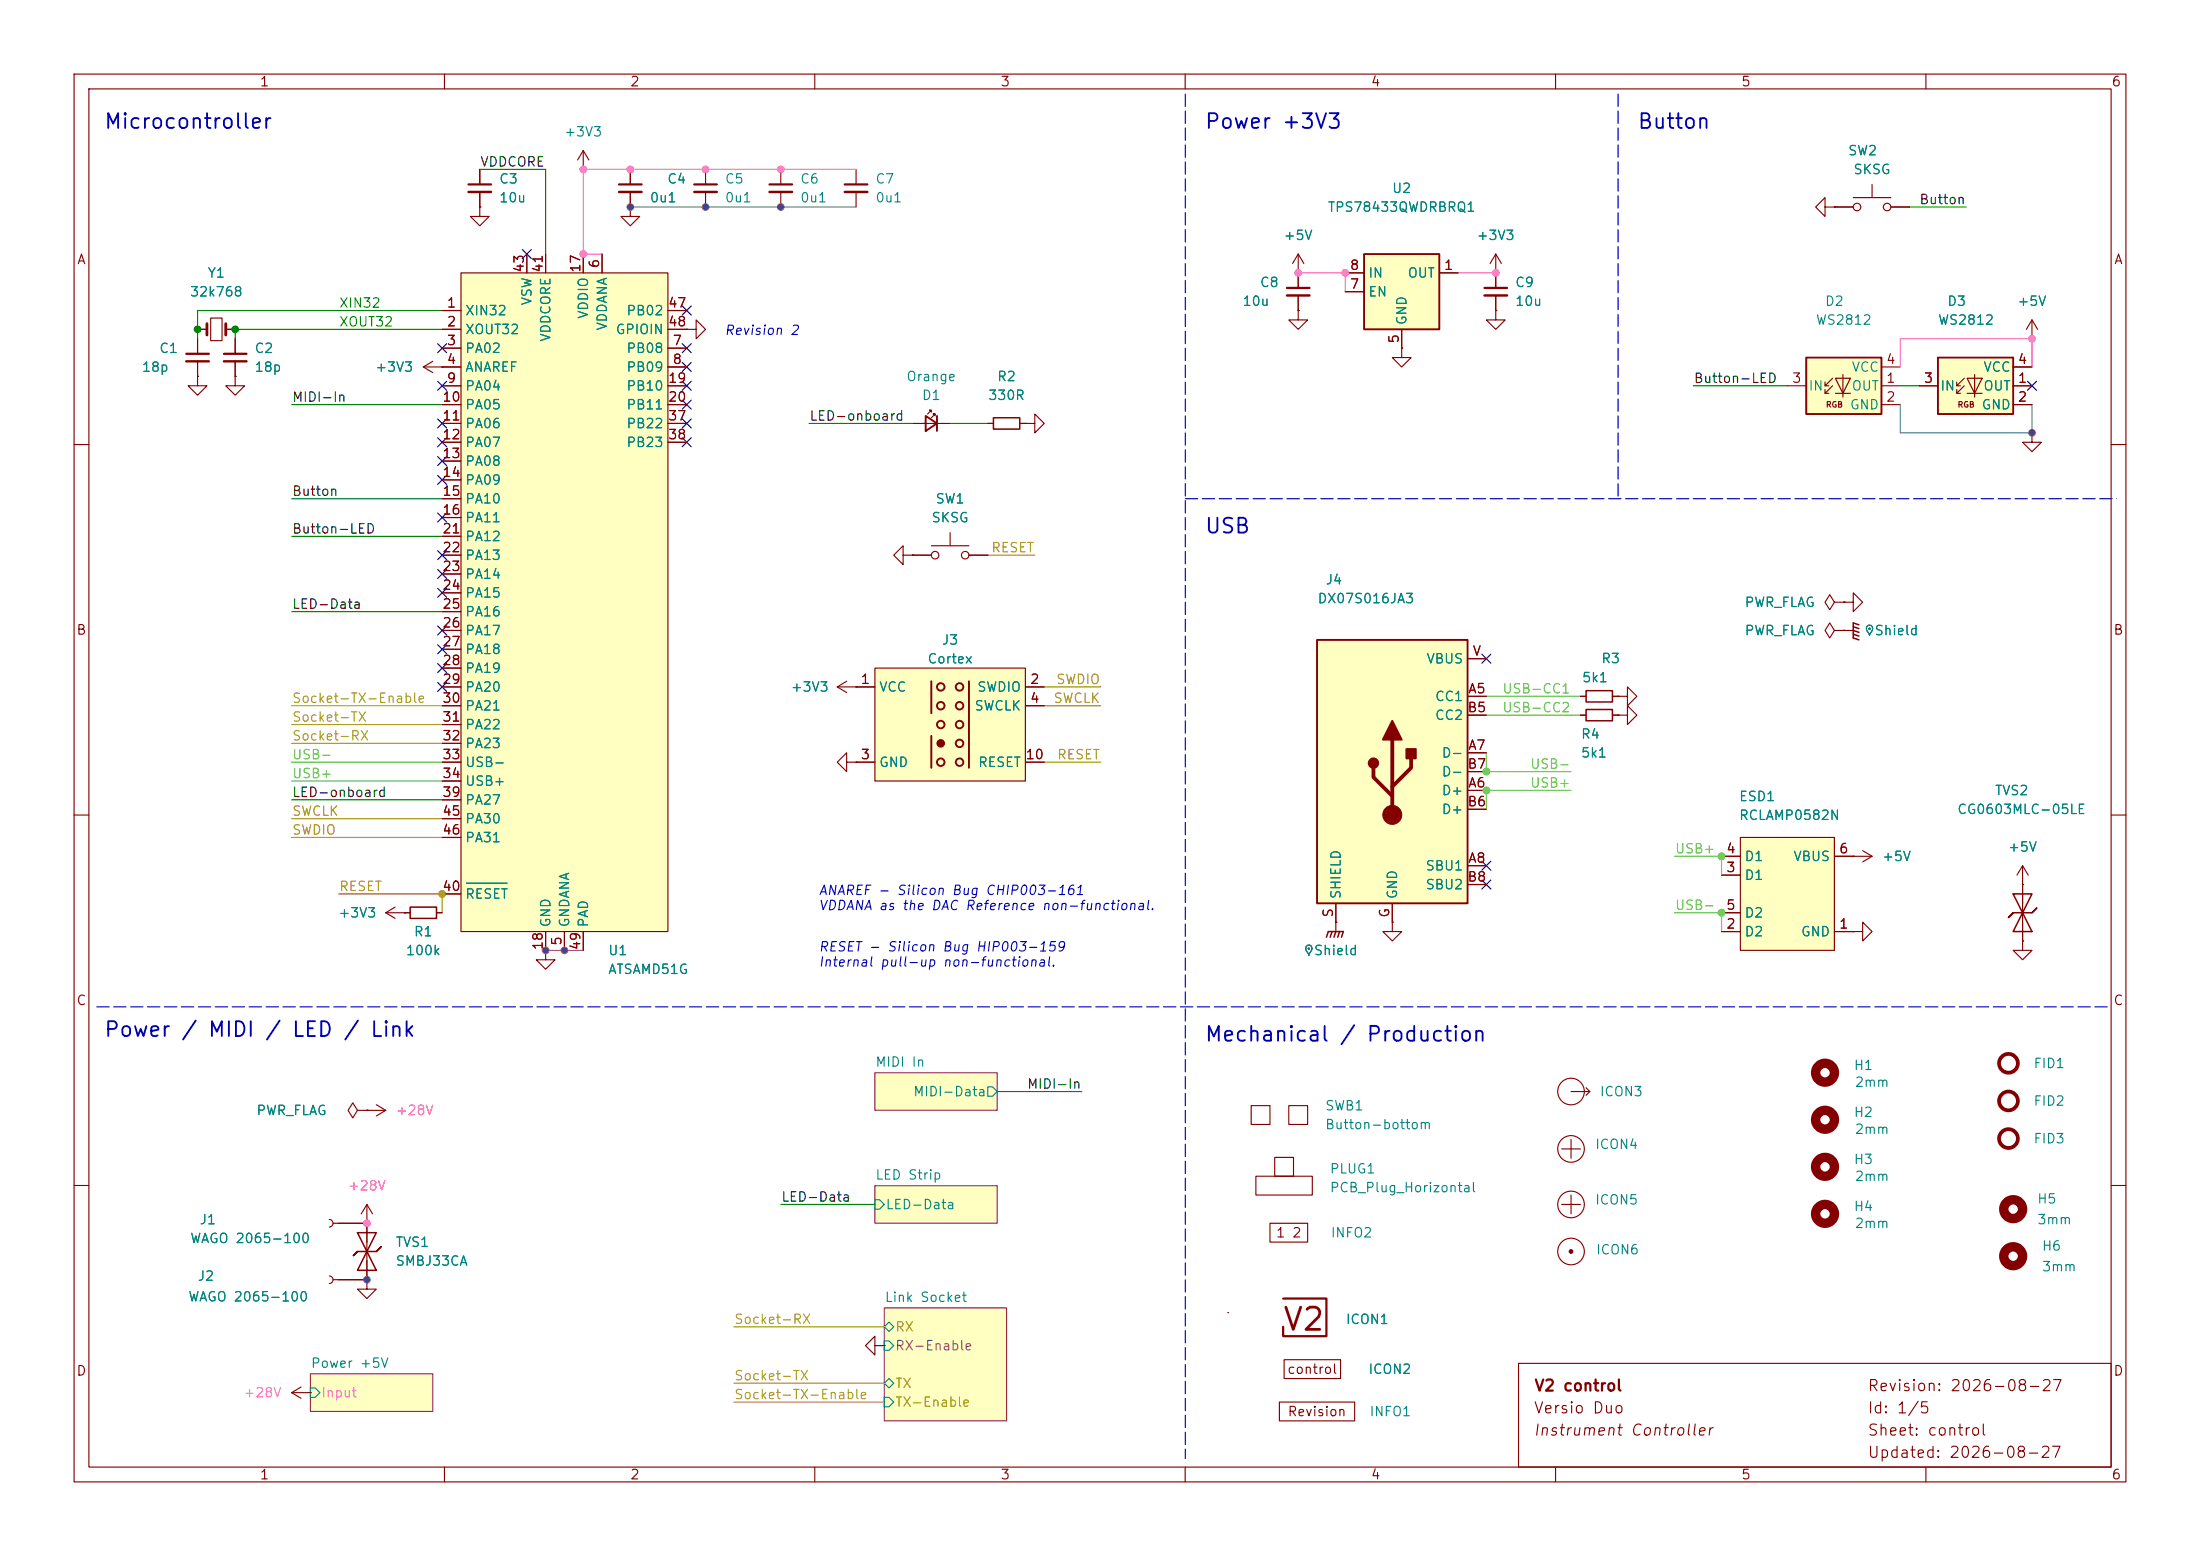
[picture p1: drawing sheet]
<svg xmlns="http://www.w3.org/2000/svg" width="297mm" height="210mm" viewBox="0 0 297 210" stroke-linecap="round" stroke-linejoin="round" font-family="sans-serif">
<g fill="none" stroke="#840000" stroke-width=".15">
<path d="M10 10h277v190h-277zM12 12h273v186h-273zM60 10v2M110 10v2M160 10v2M210 10v2M260 10v2M64.8 27.9v1.3h1.2l-1.2 1.3-1.3-1.3h1.3M64.8 27.9h.1M10 60h2M121.9 74.9v-1.2l-1.3 1.2 1.3 1.3v-1.3h1.3M123.2 74.9h.1"/>
<path d="M285 60h2M113 92.7l1.3 .8M113 92.7h2.6M114.3 91.9l-1.3 .8M115.6 92.7h.1M248.9 85.1h.1M248.9 85.1h1.3M10 110h2M250.2 115.6h.1M250.2 115.6h2.5M251.5 114.8l1.2 .8M252.7 115.6l-1.2 .7"/>
<path d="M285 110h2M250.2 125.7h1.3v-1.2l1.2 1.2-1.2 1.3v-1.3M250.2 125.7h.1M10 160h2M285 160h2M60 198v2M110 198v2M160 198v2M205 184h80v14h-80zM210 198v2M260 198v2"/>
</g>
<g fill="#ffffc2" stroke="#ffffc2" stroke-width=".14">
<path d="M41.9 185.4h16.5v5.1h-16.5z"/>
<path d="M119.4 176.5h16.5v15.3h-16.5z"/>
<path d="M118.1 160h16.5v5.1h-16.5z"/>
<path d="M118.1 144.8h16.5v5.1h-16.5z"/>
</g>
<path d="M118.1 144.8h16.5v5.1h-16.5zM118.1 160h16.5v5.1h-16.5zM119.4 176.5h16.5v15.3h-16.5zM41.9 185.4h16.5v5.1h-16.5z" fill="none" stroke="#840084" stroke-width=".15"/>
<path d="M133.3 146.7h.7l.6 .6-.6 .7h-.7zM118.1 161.9h.6l.7 .7-.7 .6h-.6zM119.4 179.1l.6-.7 .6 .7-.6 .6zM41.9 187.3h.6l.7 .7-.7 .6h-.6zM119.4 186.7l.6-.6 .6 .6-.6 .6zM119.4 181h.6l.6 .6-.6 .6h-.6zM119.4 188.6h.6l.6 .6-.6 .7h-.6z" fill="none" stroke="#008484" stroke-width=".15"/>
<path d="M252.1 84.5a.49 .49 0 0 1 .7 .1 .49 .49 0 0 1-.2 .7l-.2 .5-.2-.4a.64 .64 0 0 1-.1-.9z" fill="none" stroke="#840000" stroke-width=".14"/>
<circle cx="252.4" cy="84.9" r=".09" fill="#840000" stroke="#840000" stroke-width=".14"/>
<path d="M250.2 85.6l.8 .3M250.2 85.1l.8 .2M250.2 84.6l.8 .2M251 84.3l-.8-.2v2l.8 .3" fill="none" stroke="#840000" stroke-width=".2"/>
<path d="M252.1 84.5a.49 .49 0 0 1 .7 .1 .49 .49 0 0 1-.2 .7l-.2 .5-.2-.4a.64 .64 0 0 1-.1-.9z" fill="none" stroke="#008484" stroke-width=".14"/>
<circle cx="252.4" cy="84.9" r=".09" fill="#008484" stroke="#008484" stroke-width=".14"/>
<path d="M234.9 113h12.7v15.3h-12.7z" fill="#ffffc2"/>
<path d="M232.4 118.1h2.5M232.4 115.6h2.5M234.9 113h12.7v15.3h-12.7zM247.6 115.6h2.6M232.4 125.7h2.5M232.4 123.2h2.5M247.6 125.7h2.6" fill="none" stroke="#840000" stroke-width=".15"/>
<path d="M177.8 86.4h20.3v35.5h-20.3z" fill="#ffffc2"/>
<path d="M177.8 86.4h20.3v35.5h-20.3z" fill="none" stroke="#840000" stroke-width=".25"/>
<g fill="#840000" stroke="#840000" stroke-width=".25">
<path d="M188 97.3l1.2 2.5h-2.5z"/>
<path d="M189.9 101.1h1.2v1.3h-1.2z"/>
<circle cx="185.4" cy="103" r=".63"/>
</g>
<path d="M188 99.8v10.2M185.4 103.6v1.3l2.6 2.5M190.5 102.4v1.2l-2.5 2.6" fill="none" stroke="#840000" stroke-width=".51"/>
<circle cx="188" cy="110" r="1.27" fill="#840000" stroke="#840000" stroke-width=".15"/>
<g fill="none" stroke="#840000" stroke-width=".15">
<path d="M26.7 50.8v1.3h1.2l-1.2 1.2-1.3-1.2h1.3M26.7 50.8h.1M31.7 50.8v1.3h1.3l-1.3 1.2-1.2-1.2h1.2M31.7 50.8h.1M31.7 45.7v2.1M31.7 48.8v2M57.1 49.5l1.3 .8M57.1 49.5h2.6M58.4 48.8l-1.3 .7M59.7 49.5h.1M198.1 94h2.6M198.1 96.5h2.6"/>
<path d="M198.1 88.9h2.6M114.3 102.9v-1.3l-1.3 1.3 1.3 1.2v-1.2h1.3M115.6 102.9h.1M198.1 106.7h2.6M198.1 101.6h2.6M198.1 116.8h2.6M198.1 109.2h2.6M198.1 104.1h2.6M198.1 119.4h2.6M180.3 121.9v2.6M188 124.5v1.2h1.2l-1.2 1.3-1.3-1.3h1.3M188 124.5h.1"/>
<path d="M188 121.9v2.6M165.7 177.2h.1M171.4 165.1h5.1v2.5h-5.1zM118.1 181.6v-1.3l-1.3 1.3 1.3 1.3v-1.3h1.3M119.4 181.6h.1M173.4 183.5h7.6v2.6h-7.6z"/>
</g>
<path d="M30.2 47.8h3.1M173.2 175.3h5.9v5h-5.9v-1.2" fill="none" stroke="#840000" stroke-width=".3"/>
<path d="M30.2 48.8h3.1" fill="none" stroke="#840000" stroke-width=".33"/>
<path d="M118.1 90.2h20.3v15.2h-20.3z" fill="#ffffc2"/>
<g fill="none" stroke="#840000" stroke-width=".25">
<path d="M125.7 91.9v4.4M125.7 99.3v4.3M130.8 91.9v11.7"/>
<circle cx="127" cy="92.7" r=".51"/>
<circle cx="127" cy="97.8" r=".51"/>
<circle cx="127" cy="95.3" r=".51"/>
<circle cx="129.5" cy="92.7" r=".51"/>
<circle cx="129.5" cy="95.3" r=".51"/>
<circle cx="129.5" cy="97.8" r=".51"/>
<circle cx="127" cy="102.9" r=".51"/>
<circle cx="129.5" cy="102.9" r=".51"/>
<circle cx="129.5" cy="100.3" r=".51"/>
</g>
<g fill="#840000" stroke="#840000" stroke-width=".14">
<circle cx="127" cy="100.3" r=".51"/>
<circle cx="212.1" cy="168.9" r=".25"/>
<circle cx="176.7" cy="128" r=".09"/>
</g>
<g fill="none" stroke="#840000" stroke-width=".15">
<path d="M85.1 27.9v1.3h1.3l-1.3 1.3-1.3-1.3h1.3M85.1 27.9h.1M85.1 22.9v2M85.1 25.9v2M95.2 22.9v2M95.2 25.9v2M92.7 44.5h1.3v-1.3l1.2 1.3-1.2 1.2v-1.2M92.7 44.5h.1M115.6 92.7h2.5M118.1 90.2h20.3v15.2h-20.3zM138.4 92.7h2.6M138.4 95.3h2.6"/>
<path d="M213.4 96.5h.7M213.4 94h.7M217.7 96.5h.7M217.7 94h.7M218.4 96.5h1.3v-1.2l1.3 1.2-1.3 1.3v-1.3M218.4 96.5h.1M218.4 94h1.3v-1.3l1.3 1.3-1.3 1.3v-1.3M218.4 94h.1M247.6 81.3l-.6-1-.6 1 .6 1 .6-1h1.3M247.6 85.1l-.6-1-.6 1 .6 1 .6-1h1.3M248.9 81.3h1.3v-1.3l1.3 1.3-1.3 1.3v-1.3M248.9 81.3h.1"/>
<path d="M248.9 85.1h.1M115.6 102.9h2.5M138.4 102.9h2.6M273 119.4h.1M273 116.8l-.7 1.3M273 116.8l.8 1.3M273 116.8v10.2M52.1 123.2l1.2 .8M52.1 123.2h3.3M53.3 122.4l-1.2 .8M54.6 123.2h.1M58.9 123.2h.8"/>
<path d="M180.3 124.5h.1M180.3 124.5v1.2M273 127v1.3h1.3l-1.3 1.2-1.2-1.2h1.2M273 127h.1M168.9 149.2h2.5v2.6h-2.5zM169.5 158.8h7.7v2.5h-7.7zM172.1 156.2h2.5v2.6h-2.5zM174 149.2h2.5v2.6h-2.5zM210.8 155.1h2.6M212.1 153.8v2.5M212.1 147.3h2.5M214.1 146.8l.5 .5-.5 .5"/>
<path d="M210.8 162.6h2.6M212.1 161.3v2.5"/>
<circle cx="212.1" cy="155.1" r="1.8"/>
<circle cx="212.1" cy="147.3" r="1.8"/>
<circle cx="212.1" cy="162.6" r="1.8"/>
<circle cx="212.1" cy="168.9" r="1.8"/>
</g>
<path d="M214.1 95.8h3.6v1.5h-3.6zM214.1 93.2h3.6v1.5h-3.6zM55.4 122.4h3.5v1.6h-3.5zM179.1 126.5l.2-.8h2.1l-.3 .8M179.8 125.7l-.2 .8M180.3 125.7l-.2 .8M180.8 125.7l-.2 .8M271.8 123.2l-.7 .6 .7-.6h2.5l.7-.6-.7 .6M271.8 120.7h2.5l-1.3 2.5zM273 123.2l1.3 2.5h-2.5z" fill="none" stroke="#840000" stroke-width=".2"/>
<g fill="none" stroke="#840000" stroke-width="1.3">
<circle cx="246.4" cy="157.5" r="1.27"/>
<circle cx="246.4" cy="144.8" r="1.27"/>
<circle cx="246.4" cy="151.1" r="1.27"/>
<circle cx="246.4" cy="163.8" r="1.27"/>
<circle cx="271.8" cy="169.5" r="1.27"/>
<circle cx="271.8" cy="163.2" r="1.27"/>
</g>
<g fill="none" stroke="#840000" stroke-width=".51">
<circle cx="271.1" cy="153.7" r="1.27"/>
<circle cx="271.1" cy="143.5" r="1.27"/>
<circle cx="271.1" cy="148.6" r="1.27"/>
</g>
<path d="M83.6 24.9h3M93.7 24.9h3.1" fill="none" stroke="#840000" stroke-width=".3"/>
<path d="M83.6 25.9h3M93.7 25.9h3.1" fill="none" stroke="#840000" stroke-width=".33"/>
<path d="M176.4 127.7a.49 .49 0 0 1 .7 .1 .49 .49 0 0 1-.2 .7l-.2 .5-.2-.4a.64 .64 0 0 1-.1-.9z" fill="none" stroke="#840000" stroke-width=".14"/>
<path d="M176.4 127.7a.49 .49 0 0 1 .7 .1 .49 .49 0 0 1-.2 .7l-.2 .5-.2-.4a.64 .64 0 0 1-.1-.9z" fill="none" stroke="#008484" stroke-width=".14"/>
<circle cx="176.7" cy="128" r=".09" fill="#008484" stroke="#008484" stroke-width=".14"/>
<path d="M261.6 48.3h10.2v7.6h-10.2z" fill="#ffffc2"/>
<path d="M261.6 48.3h10.2v7.6h-10.2z" fill="none" stroke="#840000" stroke-width=".25"/>
<g fill="none" stroke="#840000" stroke-width=".15">
<path d="M246.4 27.9v-1.2l-1.3 1.2 1.3 1.3v-1.3h1.2M247.6 27.9h.1M247.6 27.9h2.6M250.2 26.7h5.1M252.7 24.9v1.8M255.3 27.9h2.5M133.3 57.2h.8M137.7 57.2h.7M138.4 57.2h1.3v-1.3l1.3 1.3-1.3 1.2v-1.2M138.4 57.2h.1M259.1 52.1h2.5M264.2 52.1h.5"/>
<path d="M264.2 53.1h.5M265.2 51.1l-1 1v-.5M265.2 52.1l-1 1v-.5M265.6 51.1h2l-1 2zM265.6 53.1h2M266.6 50.5v3.1M271.8 52.1h2.5M271.8 54.6h2.5M271.8 49.5h2.5M274.3 45.7h.1M274.3 43.2l-.7 1.3M274.3 43.2l.8 1.3"/>
<path d="M274.3 43.2v2.5M123.2 74.9h2.5M125.7 73.7h5.1M128.3 71.9v1.8M130.8 74.9h2.5"/>
<circle cx="250.7" cy="27.9" r=".51"/>
<circle cx="254.8" cy="27.9" r=".51"/>
<circle cx="126.2" cy="74.9" r=".51"/>
<circle cx="130.3" cy="74.9" r=".51"/>
</g>
<path d="M134.1 56.4h3.6v1.5h-3.6z" fill="none" stroke="#840000" stroke-width=".2"/>
<path d="M243.8 48.3h10.2v7.6h-10.2z" fill="#ffffc2"/>
<path d="M243.8 48.3h10.2v7.6h-10.2z" fill="none" stroke="#840000" stroke-width=".25"/>
<g fill="none" stroke="#840000" stroke-width=".15">
<path d="M78.7 22.9h.1M78.7 20.3l-.7 1.3M78.7 20.3l.8 1.3M78.7 20.3v2.6M105.4 22.9v2M105.4 25.9v2M175.3 36.8h.1M175.3 34.3l-.8 1.3M175.3 34.3l.7 1.3M175.3 34.3v2.5M175.3 41.9v1.3h1.2l-1.2 1.3-1.3-1.3h1.3M175.3 41.9h.1"/>
<path d="M241.3 52.1h2.5M246.4 52.1h.5M246.4 53.1h.5M247.4 51.1l-1 1v-.5M247.4 52.1l-1 1v-.5M247.8 51.1h2l-1 2zM247.8 53.1h2M248.8 50.5v3.1M254 52.1h2.5M254 54.6h2.5M254 49.5h2.5M274.3 58.4v1.3h1.3l-1.3 1.3-1.3-1.3h1.3"/>
<path d="M274.3 58.4h.1M172.7 189.2h10.2v2.6h-10.2z"/>
</g>
<path d="M103.9 24.9h3" fill="none" stroke="#840000" stroke-width=".3"/>
<path d="M103.9 25.9h3" fill="none" stroke="#840000" stroke-width=".33"/>
<path d="M184.1 34.3h10.2v10.2h-10.2z" fill="#ffffc2"/>
<path d="M184.1 34.3h10.2v10.2h-10.2zM125 56.1l1.5 1.1-1.5 1zM126.5 56.1v2.1" fill="none" stroke="#840000" stroke-width=".25"/>
<g fill="none" stroke="#840000" stroke-width=".15">
<path d="M64.8 22.9v2M64.8 25.9v2M115.6 22.9v2M115.6 25.9v2M175.3 36.8v2.1M175.3 39.9v2M181.6 36.8h2.5M181.6 39.4h2.5M194.3 36.8h2.5M201.9 36.8h.1M201.9 34.3l-.7 1.3M201.9 34.3l.8 1.3"/>
<path d="M201.9 34.3v4.6M201.9 39.9v2M26.7 44.5h1.2M26.7 45.7v2.1M26.7 48.8v2M28.4 42.9h1.6v3.1h-1.6zM30.5 44.5h1.2M123.2 57.2h5.1M125.7 55.6v-.2h-.2h.2l-.5 .5M126.2 56.1v-.2h-.2h.2l-.5 .5M189.2 47v1.3h1.3l-1.3 1.2-1.2-1.2h1.2M189.2 47h.1"/>
<path d="M189.2 44.5v2.5M201.9 41.9v1.3h1.3l-1.3 1.3-1.2-1.3h1.2M201.9 41.9h.1M73.7 128.3v1.2h1.2l-1.2 1.3-1.3-1.3h1.3M73.7 128.3h.1M48.3 149.9l-.7-1.1-.6 1.1 .6 1 .7-1h1.2M49.5 149.9h.1M49.5 149.9h2.6M50.8 149.1l1.3 .8M52.1 149.9l-1.3 .7M44.4 164.6a.51 .51 0 0 1 .6 .5 .51 .51 0 0 1-.6 .5M44.4 172.2a.51 .51 0 0 1 .6 .5 .51 .51 0 0 1-.6 .5"/>
<path d="M45 165.1h4.5M45 172.7h4.5M49.5 172.7v1.3h1.3l-1.3 1.3-1.2-1.3h1.2M49.5 172.7h.1M49.5 165.1h.1M49.5 162.6l-.7 1.2M49.5 162.6l.8 1.2M49.5 162.6v10.1M39.4 188l1.2 .7M39.4 188h2.5M40.6 187.2l-1.2 .8M41.9 188h.1"/>
</g>
<path d="M63.2 24.9h3.1M114 24.9h3.1M173.7 38.9h3.1M200.4 38.9h3.1M25.1 47.8h3.1" fill="none" stroke="#840000" stroke-width=".3"/>
<path d="M63.2 25.9h3.1M114 25.9h3.1M173.7 39.9h3.1M200.4 39.9h3.1M25.1 48.8h3.1" fill="none" stroke="#840000" stroke-width=".33"/>
<path d="M27.9 43.7v1.5M30.5 43.7v1.5" fill="none" stroke="#840000" stroke-width=".38"/>
<path d="M48.3 168.9l-.7 .6 .7-.6h2.5l.6-.6-.6 .6M48.3 166.4h2.5l-1.3 2.5zM49.5 168.9l1.3 2.6h-2.5z" fill="none" stroke="#840000" stroke-width=".2"/>
<path d="M62.2 36.8h28v88.9h-28z" fill="#ffffc2"/>
<g fill="none" stroke="#840000" stroke-width=".15">
<path d="M62.2 36.8h28v88.9h-28zM64.8 27.9h.1M64.8 22.9v2M64.8 25.9v2M71.1 34.3v2.5M73.7 34.3v2.5M78.7 34.3v2.5M81.3 34.3v2.5M85.1 27.9h.1M85.1 22.9v2M85.1 25.9v2M175.3 36.8h.1"/>
<path d="M175.3 36.8v2.1M175.3 39.9v2M181.6 36.8h2.5M181.6 39.4h2.5M194.3 36.8h2.5M201.9 36.8h.1M201.9 36.8v2.1M201.9 39.9v2M247.6 27.9h.1M247.6 27.9h2.6M255.3 27.9h2.5M26.7 50.8h.1"/>
<path d="M26.7 44.5h1.2M26.7 45.7v2.1M26.7 48.8v2M30.5 44.5h1.2M31.7 50.8h.1M31.7 45.7v2.1M31.7 48.8v2M59.7 49.5h.1M59.7 41.9h2.5M59.7 44.5h2.5M59.7 47h2.5M59.7 49.5h2.5"/>
<path d="M59.7 52.1h2.5M59.7 54.6h2.5M59.7 57.2h2.5M59.7 59.7h2.5M90.2 41.9h2.5M90.2 44.5h2.5M90.2 47h2.5M90.2 49.5h2.5M90.2 52.1h2.5M90.2 54.6h2.5M90.2 57.2h2.5M90.2 59.7h2.5"/>
<path d="M92.7 44.5h.1M133.3 57.2h.8M137.7 57.2h.7M138.4 57.2h.1M175.3 41.9h.1M189.2 47h.1M189.2 44.5v2.5M201.9 41.9h.1M259.1 52.1h2.5M271.8 49.5h2.5M271.8 52.1h2.5M271.8 54.6h2.5"/>
<path d="M274.3 45.7h.1M59.7 62.2h2.5M59.7 64.8h2.5M59.7 67.3h2.5M59.7 69.9h2.5M59.7 72.4h2.5M59.7 74.9h2.5M59.7 77.5h2.5M123.2 74.9h.1M123.2 74.9h2.5M130.8 74.9h2.5M59.7 80h2.5"/>
<path d="M59.7 82.6h2.5M59.7 85.1h2.5M59.7 87.6h2.5M59.7 90.2h2.5M59.7 92.7h2.5M59.7 95.3h2.5M59.7 97.8h2.5M115.6 92.7h.1M115.6 92.7h2.5M138.4 92.7h2.6M138.4 95.3h2.6M198.1 94h2.6"/>
<path d="M198.1 96.5h2.6M198.1 88.9h2.6M213.4 94h.7M213.4 96.5h.7M217.7 94h.7M217.7 96.5h.7M218.4 94h.1M218.4 96.5h.1M248.9 85.1h.1M248.9 81.3h.1M59.7 100.3h2.5M59.7 102.9h2.5"/>
<path d="M59.7 105.4h2.5M59.7 108h2.5M59.7 110.5h2.5M59.7 113h2.5M115.6 102.9h.1M115.6 102.9h2.5M138.4 102.9h2.6M198.1 106.7h2.6M198.1 101.6h2.6M198.1 116.8h2.6M198.1 109.2h2.6M198.1 104.1h2.6"/>
<path d="M198.1 119.4h2.6M232.4 118.1h2.5M232.4 115.6h2.5M247.6 115.6h2.6M250.2 115.6h.1M273 119.4h.1M273 119.4v2.5M54.6 123.2h.1M54.6 123.2h.8M58.9 123.2h.8M59.7 120.7h2.5M73.7 128.3h.1"/>
<path d="M73.7 125.7v2.6M76.2 125.7v2.6M78.7 125.7v2.6M180.3 124.5h.1M180.3 121.9v2.6M188 124.5h.1M188 121.9v2.6M232.4 123.2h2.5M232.4 125.7h2.5M247.6 125.7h2.6M250.2 125.7h.1M273 127h.1"/>
<path d="M273 124.5v2.5M49.5 149.9h.1M45.7 165.1h3.8M45.7 172.7h3.8M49.5 172.7h.1M49.5 165.1h.1M49.5 165.1v2.5M49.5 170.2v2.5"/>
</g>
<path d="M63 119.2h5.5" fill="none" stroke="#008484" stroke-width=".15"/>
<path d="M160 12.7v184.2M218.4 12.7v54.6M160 67.3h125.7M284.5 135.9h-271.8" fill="none" stroke="#0000c2" stroke-width=".15" stroke-dasharray="1.7 .6"/>
<path d="M59.7 44.5h-28v1.2M59.7 41.9h-33v3.8" fill="none" stroke="#0b8109" stroke-width=".15"/>
<path d="M115.6 22.9h-36.9v11.4h2.6M175.3 36.8h6.3v2.6M196.8 36.8h5.1M256.5 49.5v-3.8h17.8v3.8" fill="none" stroke="#ff5cbb" stroke-width=".15"/>
<path d="M39.4 95.3h20.3M39.4 97.8h20.3M39.4 100.3h20.3M99.1 179.1h20.3M99.1 186.7h20.3M99.1 189.2h20.3" fill="none" stroke="#a3a30c" stroke-width=".15"/>
<g fill="none" stroke="#008400" stroke-width=".15">
<path d="M64.8 22.9h8.9v11.4M257.8 27.9h7.6M39.4 54.6h20.3M109.2 57.2h14M128.3 57.2h5M228.6 52.1h12.7M256.5 52.1h2.6M39.4 72.4h20.3M39.4 67.3h20.3M39.4 82.6h20.3M39.4 108h20.3M134.6 147.3h11.4"/>
<path d="M105.4 162.6h12.7"/>
</g>
<path d="M85.1 27.9h30.5M256.5 54.6v3.8h17.8v-3.8M73.7 128.3h5" fill="none" stroke="#676767" stroke-width=".15"/>
<path d="M133.3 74.9h6.4M141 92.7h7.6M141 95.3h7.6M39.4 110.5h20.3M39.4 113h20.3M141 102.9h7.6M45.7 120.7h14v2.5" fill="none" stroke="#b27502" stroke-width=".15"/>
<path d="M200.7 94h12.7M200.7 96.5h12.7M39.4 105.4h20.3M39.4 102.9h20.3M200.7 101.6v2.5h11.4M212.1 106.7h-11.4v2.5M226.1 115.6h6.3v2.5M226.1 123.2h6.3v2.5" fill="none" stroke="#51c90f" stroke-width=".15"/>
<g fill="none" stroke="#000084" stroke-width=".15">
<path d="M70.5 33.7l1.2 1.2M71.7 33.7l-1.2 1.2M59.1 46.4l1.2 1.2M59.1 59.1l1.2 1.2M59.1 56.5l1.2 1.3M59.1 51.5l1.2 1.2M60.3 46.4l-1.2 1.2M60.3 59.1l-1.2 1.2M60.3 56.5l-1.2 1.3M60.3 51.5l-1.2 1.2M92.1 41.3l1.2 1.2M92.1 46.4l1.2 1.2"/>
<path d="M92.1 48.9l1.2 1.2M92.1 56.5l1.2 1.3M92.1 59.1l1.2 1.2M92.1 54l1.2 1.2M92.1 51.5l1.2 1.2M93.3 41.3l-1.2 1.2M93.3 46.4l-1.2 1.2M93.3 48.9l-1.2 1.2M93.3 56.5l-1.2 1.3M93.3 59.1l-1.2 1.2M93.3 54l-1.2 1.2M93.3 51.5l-1.2 1.2"/>
<path d="M273.7 51.5l1.2 1.2M274.9 51.5l-1.2 1.2M59.1 74.3l1.2 1.2M59.1 76.9l1.2 1.2M59.1 69.2l1.2 1.3M59.1 79.4l1.2 1.2M59.1 61.6l1.2 1.2M59.1 64.2l1.2 1.2M60.3 79.4l-1.2 1.2M60.3 74.3l-1.2 1.2M60.3 76.9l-1.2 1.2M60.3 69.2l-1.2 1.3"/>
<path d="M60.3 61.6l-1.2 1.2M60.3 64.2l-1.2 1.2M59.1 87l1.2 1.2M59.1 89.6l1.2 1.2M59.1 92.1l1.2 1.2M59.1 84.5l1.2 1.2M60.3 89.6l-1.2 1.2M60.3 92.1l-1.2 1.2M60.3 84.5l-1.2 1.2M60.3 87l-1.2 1.2M200.1 88.3l1.2 1.2M201.3 88.3l-1.2 1.2"/>
<path d="M200.1 118.8l1.2 1.2M200.1 116.2l1.2 1.2M201.3 118.8l-1.2 1.2M201.3 116.2l-1.2 1.2"/>
</g>
<path d="M252.1 84.5a.49 .49 0 0 1 .7 .1 .49 .49 0 0 1-.2 .7l-.2 .5-.2-.4a.64 .64 0 0 1-.1-.9zM176.4 127.7a.49 .49 0 0 1 .7 .1 .49 .49 0 0 1-.2 .7l-.2 .5-.2-.4a.64 .64 0 0 1-.1-.9z" fill="none" stroke="#008484" stroke-width=".14"/>
<g fill="#008484" stroke="#008484" stroke-width=".14">
<circle cx="176.7" cy="128" r=".09"/>
<circle cx="252.4" cy="84.9" r=".09"/>
</g>
<g fill="#0b8109" stroke="#0b8109" stroke-width=".14">
<circle cx="31.7" cy="44.5" r=".46"/>
<circle cx="26.7" cy="44.5" r=".46"/>
</g>
<g fill="#676767" stroke="#676767" stroke-width=".14">
<circle cx="85.1" cy="27.9" r=".46"/>
<circle cx="95.2" cy="27.9" r=".46"/>
<circle cx="73.7" cy="128.3" r=".46"/>
<circle cx="49.5" cy="172.7" r=".46"/>
<circle cx="105.4" cy="27.9" r=".46"/>
<circle cx="76.2" cy="128.3" r=".46"/>
<circle cx="274.3" cy="58.4" r=".46"/>
</g>
<g fill="#ff5cbb" stroke="#ff5cbb" stroke-width=".14">
<circle cx="78.7" cy="34.3" r=".46"/>
<circle cx="78.7" cy="22.9" r=".46"/>
<circle cx="85.1" cy="22.9" r=".46"/>
<circle cx="49.5" cy="165.1" r=".46"/>
<circle cx="95.2" cy="22.9" r=".46"/>
<circle cx="105.4" cy="22.9" r=".46"/>
<circle cx="181.6" cy="36.8" r=".46"/>
<circle cx="175.3" cy="36.8" r=".46"/>
<circle cx="201.9" cy="36.8" r=".46"/>
<circle cx="274.3" cy="45.7" r=".46"/>
</g>
<circle cx="59.7" cy="120.7" r=".46" fill="#b27502" stroke="#b27502" stroke-width=".14"/>
<g fill="#51c90f" stroke="#51c90f" stroke-width=".14">
<circle cx="200.7" cy="106.7" r=".46"/>
<circle cx="200.7" cy="104.1" r=".46"/>
<circle cx="232.4" cy="115.6" r=".46"/>
<circle cx="232.4" cy="123.2" r=".46"/>
</g>
<text font-size="3" fill="#840000" x="173" y="180.3">V2</text>
<g font-size="2" fill="#0000c2">
<text x="13.9" y="17.9">Microcontroller</text>
<text x="162.5" y="17.9">Power +3V3</text>
<text x="220.9" y="17.9">Button</text>
<text x="162.5" y="72.5">USB</text>
<text x="13.9" y="140.4">Power / MIDI / LED / Link</text>
<text x="162.5" y="141.1">Mechanical / Production</text>
</g>
<g font-size="1.5" fill="#840000">
<text x="207" y="191.1">Versio Duo</text>
<text x="207" y="188.1">V2 control</text>
<text x="252" y="188.1">Revision: 2026-08-27</text>
<text x="252" y="191.1">Id: 1/5</text>
<text x="206.9" y="194.1">Instrument Controller</text>
<text x="252" y="197.1">Updated: 2026-08-27</text>
<text x="252" y="194.1">Sheet: control</text>
</g>
<g font-size="1.3" fill="#840000">
<text x="35" y="12">1</text>
<text x="85" y="12">2</text>
<text x="135" y="12">3</text>
<text x="185" y="12">4</text>
<text x="235" y="12">5</text>
<text x="285" y="12">6</text>
<text x="10.3" y="36">A</text>
<text x="285.3" y="36">A</text>
<text x="60.2" y="41.8">1</text>
<text x="71" y="36.9" transform="rotate(-90 71 36.9)">43</text>
<text x="73.6" y="36.9" transform="rotate(-90 73.6 36.9)">41</text>
<text x="78.7" y="36.9" transform="rotate(-90 78.7 36.9)">17</text>
<text x="81.2" y="36.3" transform="rotate(-90 81.2 36.3)">6</text>
<text x="90.1" y="41.8">47</text>
<text x="182.1" y="39.3">7</text>
<text x="182.1" y="36.7">8</text>
<text x="194.8" y="36.7">1</text>
<text x="60.2" y="44.4">2</text>
<text x="60.2" y="46.9">3</text>
<text x="90.1" y="44.4">48</text>
<text x="90.7" y="46.9">7</text>
<text x="189.1" y="46.5" transform="rotate(-90 189.1 46.5)">5</text>
<text x="60.2" y="49.4">4</text>
<text x="60.2" y="52">9</text>
<text x="90.1" y="52">19</text>
<text x="90.7" y="49.4">8</text>
<text x="241.8" y="52">3</text>
<text x="254.5" y="52">1</text>
<text x="254.5" y="49.4">4</text>
<text x="259.6" y="52">3</text>
<text x="272.3" y="52">1</text>
<text x="272.3" y="49.4">4</text>
<text x="59.6" y="54.5">10</text>
<text x="59.6" y="57.1">11</text>
<text x="59.6" y="59.6">12</text>
<text x="90.1" y="54.5">20</text>
<text x="90.1" y="57.1">37</text>
<text x="90.1" y="59.6">38</text>
<text x="254.5" y="54.5">2</text>
<text x="272.3" y="54.5">2</text>
<text x="59.6" y="62.1">13</text>
<text x="59.6" y="64.7">14</text>
<text x="59.6" y="67.2">15</text>
<text x="59.6" y="69.8">16</text>
<text x="59.6" y="72.3">21</text>
<text x="59.6" y="74.8">22</text>
<text x="59.6" y="77.4">23</text>
<text x="59.6" y="79.9">24</text>
<text x="59.6" y="82.5">25</text>
<text x="10.2" y="86">B</text>
<text x="59.6" y="85">26</text>
<text x="59.6" y="87.5">27</text>
<text x="198.7" y="88.8">V</text>
<text x="285.2" y="86">B</text>
<text x="59.6" y="90.1">28</text>
<text x="59.6" y="92.6">29</text>
<text x="59.6" y="95.2">30</text>
<text x="116.1" y="92.6">1</text>
<text x="139" y="92.6">2</text>
<text x="139" y="95.2">4</text>
<text x="198.1" y="93.9">A5</text>
<text x="59.6" y="97.7">31</text>
<text x="59.6" y="100.2">32</text>
<text x="198" y="96.4">B5</text>
<text x="198.1" y="101.5">A7</text>
<text x="59.6" y="102.8">33</text>
<text x="59.6" y="105.3">34</text>
<text x="59.6" y="107.9">39</text>
<text x="116.1" y="102.8">3</text>
<text x="138.4" y="102.8">10</text>
<text x="198" y="104.1">B7</text>
<text x="198.1" y="106.6">A6</text>
<text x="59.6" y="110.4">45</text>
<text x="59.6" y="112.9">46</text>
<text x="198" y="109.1">B6</text>
<text x="198" y="119.3">B8</text>
<text x="198.1" y="116.8">A8</text>
<text x="232.9" y="118">3</text>
<text x="232.9" y="115.5">4</text>
<text x="248.2" y="115.5">6</text>
<text x="59.6" y="120.6">40</text>
<text x="180.3" y="123.9" transform="rotate(-90 180.3 123.9)">S</text>
<text x="187.9" y="124" transform="rotate(-90 187.9 124)">G</text>
<text x="232.9" y="123.1">5</text>
<text x="232.9" y="125.6">2</text>
<text x="248.2" y="125.6">1</text>
<text x="73.6" y="128.3" transform="rotate(-90 73.6 128.3)">18</text>
<text x="76.1" y="127.7" transform="rotate(-90 76.1 127.7)">5</text>
<text x="78.7" y="128.3" transform="rotate(-90 78.7 128.3)">49</text>
<text x="10.2" y="136">C</text>
<text x="285.2" y="136">C</text>
<text x="172.2" y="167.3">1 2</text>
<text x="10.2" y="186">D</text>
<text x="173.7" y="185.7">control</text>
<text x="285.2" y="186">D</text>
<text x="173.7" y="191.5">Revision</text>
<text x="35" y="200">1</text>
<text x="85" y="200">2</text>
<text x="135" y="200">3</text>
<text x="185" y="200">4</text>
<text x="235" y="200">5</text>
<text x="285" y="200">6</text>
</g>
<g font-size="1.3">
<text x="64.7" y="22.8">VDDCORE</text>
<text x="259" y="27.9">Button</text>
<text x="228.6" y="52">Button-LED</text>
<text x="39.3" y="54.5">MIDI-In</text>
<text x="109.2" y="57.1">LED-onboard</text>
<text x="39.3" y="67.2">Button</text>
<text x="39.3" y="72.3">Button-LED</text>
<text x="39.3" y="82.5">LED-Data</text>
<text x="39.3" y="107.9">LED-onboard</text>
<text x="138.6" y="147.3">MIDI-In</text>
<text x="105.4" y="162.5">LED-Data</text>
</g>
<g font-size="1.3" fill="#008484">
<text x="76.1" y="18.7">+3V3</text>
<text x="249.4" y="21.3">SW2</text>
<text x="250.1" y="23.8">SKSG</text>
<text x="67.3" y="25.1">C3</text>
<text x="67.3" y="27.6">10u</text>
<text x="87.6" y="27.6">0u1</text>
<text x="90" y="25.1">C4</text>
<text x="97.8" y="25.1">C5</text>
<text x="97.8" y="27.6">0u1</text>
<text x="107.9" y="25.1">C6</text>
<text x="107.9" y="27.6">0u1</text>
<text x="118.1" y="25.1">C7</text>
<text x="118.1" y="27.6">0u1</text>
<text x="179.2" y="28.9">TPS78433QWDRBRQ1</text>
<text x="187.8" y="26.4">U2</text>
<text x="173.2" y="32.7">+5V</text>
<text x="199.3" y="32.7">+3V3</text>
<text x="25.5" y="40.3">32k768</text>
<text x="27.9" y="37.8">Y1</text>
<text x="72.1" y="41.3" transform="rotate(-90 72.1 41.3)">VSW</text>
<text x="167.6" y="41.6">10u</text>
<text x="170" y="39.1">C8</text>
<text x="184.6" y="40.3">EN</text>
<text x="184.6" y="37.8">IN</text>
<text x="189.9" y="37.8">OUT</text>
<text x="204.5" y="39.1">C9</text>
<text x="204.5" y="41.6">10u</text>
<text x="246.3" y="41.6">D2</text>
<text x="262.8" y="41.6">D3</text>
<text x="272.3" y="41.6">+5V</text>
<text x="21.4" y="48">C1</text>
<text x="34.3" y="48">C2</text>
<text x="62.7" y="42.9">XIN32</text>
<text x="62.7" y="45.4">XOUT32</text>
<text x="62.7" y="48">PA02</text>
<text x="74.6" y="46.2" transform="rotate(-90 74.6 46.2)">VDDCORE</text>
<text x="79.7" y="43.1" transform="rotate(-90 79.7 43.1)">VDDIO</text>
<text x="82.2" y="44.7" transform="rotate(-90 82.2 44.7)">VDDANA</text>
<text x="83" y="45.4">GPIOIN</text>
<text x="84.5" y="48">PB08</text>
<text x="84.5" y="42.9">PB02</text>
<text x="190.2" y="44" transform="rotate(-90 190.2 44)">GND</text>
<text x="245" y="44.1">WS2812</text>
<text x="261.6" y="44.1">WS2812</text>
<text x="19.1" y="50.5">18p</text>
<text x="34.3" y="50.5">18p</text>
<text x="50.6" y="50.5">+3V3</text>
<text x="62.7" y="50.5">ANAREF</text>
<text x="62.7" y="53">PA04</text>
<text x="84.5" y="50.5">PB09</text>
<text x="84.5" y="53">PB10</text>
<text x="122.3" y="51.8">Orange</text>
<text x="134.5" y="51.8">R2</text>
<text x="244.1" y="53">IN</text>
<text x="249.9" y="53">OUT</text>
<text x="249.9" y="50.5">VCC</text>
<text x="261.8" y="53">IN</text>
<text x="267.7" y="53">OUT</text>
<text x="267.7" y="50.5">VCC</text>
<text x="62.7" y="55.6">PA05</text>
<text x="62.7" y="58.1">PA06</text>
<text x="84.5" y="55.6">PB11</text>
<text x="84.5" y="58.1">PB22</text>
<text x="124.4" y="54.3">D1</text>
<text x="133.3" y="54.3">330R</text>
<text x="249.6" y="55.6">GND</text>
<text x="267.4" y="55.6">GND</text>
<text x="62.7" y="60.7">PA07</text>
<text x="62.7" y="63.2">PA08</text>
<text x="62.7" y="65.7">PA09</text>
<text x="84.5" y="60.7">PB23</text>
<text x="62.7" y="68.3">PA10</text>
<text x="62.7" y="70.8">PA11</text>
<text x="125.7" y="70.8">SKSG</text>
<text x="126.2" y="68.3">SW1</text>
<text x="62.7" y="73.4">PA12</text>
<text x="62.7" y="75.9">PA13</text>
<text x="62.7" y="78.4">PA14</text>
<text x="62.7" y="81">PA15</text>
<text x="62.7" y="83.5">PA16</text>
<text x="177.8" y="81.7">DX07S016JA3</text>
<text x="178.9" y="79.2">J4</text>
<text x="235.4" y="82.2">PWR_FLAG</text>
<text x="62.7" y="86.1">PA17</text>
<text x="62.7" y="88.6">PA18</text>
<text x="125.1" y="89.9">Cortex</text>
<text x="127.1" y="87.3">J3</text>
<text x="192.5" y="89.9">VBUS</text>
<text x="216.1" y="89.8">R3</text>
<text x="235.4" y="86.1">PWR_FLAG</text>
<text x="253" y="86.1">Shield</text>
<text x="62.7" y="91.1">PA19</text>
<text x="62.7" y="93.7">PA20</text>
<text x="106.7" y="93.7">+3V3</text>
<text x="118.6" y="93.7">VCC</text>
<text x="131.8" y="93.7">SWDIO</text>
<text x="193.6" y="94.9">CC1</text>
<text x="213.5" y="92.4">5k1</text>
<text x="62.7" y="96.2">PA21</text>
<text x="62.7" y="98.8">PA22</text>
<text x="62.7" y="101.3">PA23</text>
<text x="131.5" y="96.2">SWCLK</text>
<text x="193.6" y="97.5">CC2</text>
<text x="213.3" y="100">R4</text>
<text x="62.7" y="103.8">USB-</text>
<text x="62.7" y="106.4">USB+</text>
<text x="118.6" y="103.8">GND</text>
<text x="131.9" y="103.8">RESET</text>
<text x="194.5" y="107.6">D+</text>
<text x="194.5" y="102.6">D-</text>
<text x="194.5" y="105.1">D-</text>
<text x="213.3" y="102.6">5k1</text>
<text x="269.2" y="107.6">TVS2</text>
<text x="62.7" y="108.9">PA27</text>
<text x="62.7" y="111.5">PA30</text>
<text x="62.7" y="114">PA31</text>
<text x="194.5" y="110.2">D+</text>
<text x="234.7" y="108.4">ESD1</text>
<text x="234.7" y="111">RCLAMP0582N</text>
<text x="264.1" y="110.2">CG0603MLC-05LE</text>
<text x="192.4" y="117.8">SBU1</text>
<text x="235.4" y="119.1">D1</text>
<text x="235.4" y="116.5">D1</text>
<text x="242" y="116.5">VBUS</text>
<text x="254" y="116.5">+5V</text>
<text x="271" y="115.3">+5V</text>
<text x="45.6" y="124.2">+3V3</text>
<text x="62.7" y="121.6">RESET</text>
<text x="74.6" y="125.2" transform="rotate(-90 74.6 125.2)">GND</text>
<text x="77.2" y="125.2" transform="rotate(-90 77.2 125.2)">GNDANA</text>
<text x="79.7" y="125.2" transform="rotate(-90 79.7 125.2)">PAD</text>
<text x="181.3" y="121.4" transform="rotate(-90 181.3 121.4)">SHIELD</text>
<text x="188.9" y="121.4" transform="rotate(-90 188.9 121.4)">GND</text>
<text x="192.4" y="120.3">SBU2</text>
<text x="235.4" y="124.2">D2</text>
<text x="54.7" y="129.2">100k</text>
<text x="55.8" y="126.7">R1</text>
<text x="82" y="129.2">U1</text>
<text x="82" y="131.8">ATSAMD51G</text>
<text x="177.3" y="129.2">Shield</text>
<text x="235.4" y="126.7">D2</text>
<text x="243" y="126.7">GND</text>
<text x="118.1" y="144.3">MIDI In</text>
<text x="123.2" y="148.3">MIDI-Data</text>
<text x="215.9" y="148.3">ICON3</text>
<text x="250.2" y="144.7">H1</text>
<text x="250.3" y="147">2mm</text>
<text x="274.4" y="144.5">FID1</text>
<text x="274.4" y="149.6">FID2</text>
<text x="34.5" y="150.8">PWR_FLAG</text>
<text x="178.8" y="150.2">SWB1</text>
<text x="178.8" y="152.7">Button-bottom</text>
<text x="215.2" y="155.4">ICON4</text>
<text x="250.2" y="151.1">H2</text>
<text x="250.3" y="153.4">2mm</text>
<text x="274.4" y="154.6">FID3</text>
<text x="118.1" y="159.5">LED Strip</text>
<text x="179.4" y="158.7">PLUG1</text>
<text x="179.4" y="161.2">PCB_Plug_Horizontal</text>
<text x="250.2" y="157.4">H3</text>
<text x="250.3" y="159.7">2mm</text>
<text x="26.9" y="165.6">J1</text>
<text x="119.5" y="163.5">LED-Data</text>
<text x="179.6" y="167.3">INFO2</text>
<text x="215.2" y="162.9">ICON5</text>
<text x="250.2" y="163.8">H4</text>
<text x="250.3" y="166.1">2mm</text>
<text x="274.9" y="162.8">H5</text>
<text x="274.9" y="165.6">3mm</text>
<text x="25.6" y="168.1">WAGO 2065-100</text>
<text x="26.6" y="173.2">J2</text>
<text x="53.3" y="168.6">TVS1</text>
<text x="53.3" y="171.1">SMBJ33CA</text>
<text x="215.4" y="169.6">ICON6</text>
<text x="275.6" y="169.1">H6</text>
<text x="275.6" y="171.9">3mm</text>
<text x="25.3" y="176">WAGO 2065-100</text>
<text x="119.4" y="176">Link Socket</text>
<text x="181.6" y="179">ICON1</text>
<text x="41.9" y="184.9">Power +5V</text>
<text x="184.6" y="185.7">ICON2</text>
<text x="184.8" y="191.5">INFO1</text>
</g>
<g font-size="1.3" fill="#0b8109">
<text x="45.7" y="41.8">XIN32</text>
<text x="45.7" y="44.4">XOUT32</text>
</g>
<g font-size="1.3" fill="#0000c2">
<text x="97.7" y="45.5">Revision 2</text>
<text x="110.4" y="121.1">ANAREF - ﻿Silicon Bug CHIP003-161</text>
<text x="110.4" y="123.2">VDDANA as the DAC Reference non-functional.</text>
<text x="110.4" y="128.7">RESET - ﻿Silicon Bug HIP003-159</text>
<text x="110.4" y="130.8">Internal pull-up non-functional.</text>
</g>
<g font-size="1.3" fill="#b27502">
<text x="133.7" y="74.9">RESET</text>
<text x="142.1" y="95.2">SWCLK</text>
<text x="142.5" y="92.6">SWDIO</text>
<text x="142.6" y="102.8">RESET</text>
<text x="39.3" y="113">SWDIO</text>
<text x="39.3" y="110.4">SWCLK</text>
<text x="45.7" y="120.6">RESET</text>
</g>
<g font-size="1.3" fill="#a3a30c">
<text x="39.3" y="95.2">Socket-TX-Enable</text>
<text x="39.3" y="100.3">Socket-RX</text>
<text x="39.3" y="97.7">Socket-TX</text>
<text x="99" y="179">Socket-RX</text>
<text x="120.8" y="180">RX</text>
<text x="99" y="189.2">Socket-TX-Enable</text>
<text x="99" y="186.6">Socket-TX</text>
<text x="120.8" y="187.7">TX</text>
<text x="120.8" y="190.2">TX-Enable</text>
</g>
<g font-size="1.3" fill="#51c90f">
<text x="202.7" y="93.9">USB-CC1</text>
<text x="202.7" y="96.5">USB-CC2</text>
<text x="39.3" y="105.3">USB+</text>
<text x="39.3" y="102.8">USB-</text>
<text x="206.5" y="106.6">USB+</text>
<text x="206.5" y="104.1">USB-</text>
<text x="226" y="115.5">USB+</text>
<text x="226" y="123.1">USB-</text>
</g>
<g font-size="1.3" fill="#ff5cbb">
<text x="53.3" y="150.8">+28V</text>
<text x="46.9" y="161">+28V</text>
<text x="32.8" y="188.9">+28V</text>
<text x="43.3" y="188.9">Input</text>
</g>
<text font-size="1.3" fill="#676767" x="120.8" y="182.6">RX-Enable</text>
<g font-size=".8" fill="#840000">
<text x="246.4" y="55.2">RGB</text>
<text x="264.2" y="55.2">RGB</text>
</g>
</svg>
